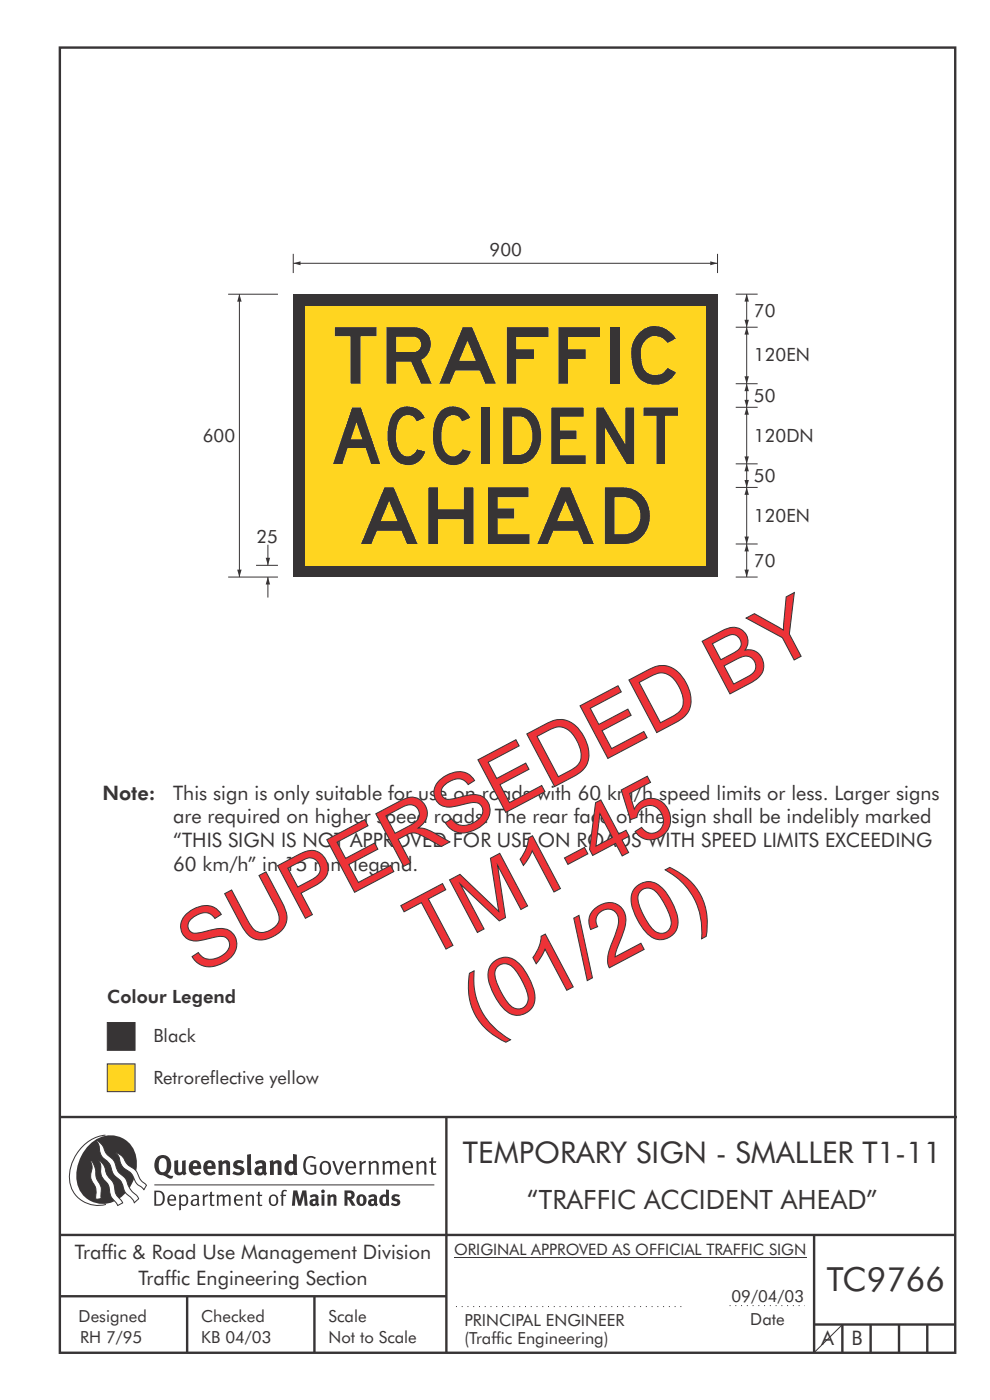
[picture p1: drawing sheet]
<svg xmlns="http://www.w3.org/2000/svg" width="210mm" height="297mm" viewBox="0 0 210 297" stroke-linecap="round" stroke-linejoin="round" font-family="sans-serif">
<g fill="none" stroke="#373435" stroke-width=".51">
<path d="M12.7 10.1h189.9v276.9h-189.9zM12.7 237h190.3M94.7 236.9v50.1M12.7 262h190M12.7 275h82M39.7 275v12M66.7 275v12M172.7 262v25M172.7 281h30M178.7 281v6M184.7 281v6M190.7 281v6"/>
<path d="M196.7 281v6"/>
</g>
<path d="M154.8 277h15.9" fill="none" stroke="#373435" stroke-width=".21" stroke-dasharray=".2 1" stroke-linecap="butt"/>
<path d="M22.8 225.7h5.8v5.9h-5.8z" fill-rule="evenodd" fill="#ffd520" stroke="#373435" stroke-width=".21"/>
<path d="M22.8 216.9h5.8v5.9h-5.8z" fill-rule="evenodd" fill="#373435" stroke="#373435" stroke-width=".21"/>
<path d="M96.7 277.2h48.5" fill="none" stroke="#373435" stroke-width=".21" stroke-dasharray=".2 1" stroke-linecap="butt"/>
<path d="M96.3 266.7h74.7" fill="none" stroke="#373435" stroke-width=".21"/>
<g fill="#373435">
<path d="M64.9 245.6a1.61 1.61 0 0 1 2.1 0l-.2 .3a1.17 1.17 0 0 0-1.4-.2 1.17 1.17 0 0 0-.6 1.3 1.42 1.42 0 0 0 1.2 1.8l.7-.1v-1.2h-.8l-.1-.4h1.3v1.8a1.82 1.82 0 0 1-2.2 0 1.82 1.82 0 0 1-.6-2.1l.2-.7z" fill-rule="evenodd"/>
<path d="M68.2 246.5a1.77 1.77 0 0 0 .4 2.7 1.39 1.39 0 0 0 1.4-.5 1.39 1.39 0 0 0 .2-1.5 1.19 1.19 0 0 0-2-.7zM68.5 246.8a.83 .83 0 0 1 1 .1 .83 .83 0 0 1 .2 .9 .75 .75 0 0 1-.6 1.1 .75 .75 0 0 1-.8-.9v-.9z" fill-rule="evenodd"/>
<path d="M70.5 246.3h.4l.8 2.4 .8-2.4h.5l-1.1 2.9h-.4z" fill-rule="evenodd"/>
<path d="M73.6 246.7a1.74 1.74 0 0 0 .5 2.5l.9-.1 .5-.2-.2-.3a.89 .89 0 0 1-1.1 .2 .89 .89 0 0 1-.4-1h1.7a1.15 1.15 0 0 0-.4-1.4 1.15 1.15 0 0 0-1.5 .3zM74 246.8a.67 .67 0 0 1 .8-.1 .67 .67 0 0 1 .3 .8h-1.3z" fill-rule="evenodd"/>
<path d="M76.2 246.4l.4-.1 .1 .4 .5-.4h.5l-.2 .5a.61 .61 0 0 0-.8 .6v1.8h-.4z" fill-rule="evenodd"/>
<path d="M78.1 246.4l.5-.1 .1 .4a.89 .89 0 0 1 .9-.4 .89 .89 0 0 1 .7 .7v2.2h-.4v-2.2l-.1-.2-.3-.1-.8 .3v2.2h-.4z" fill-rule="evenodd"/>
<path d="M81.1 246.4l.4-.1 .1 .4a.83 .83 0 0 1 .8-.4 .83 .83 0 0 1 .7 .4 .86 .86 0 0 1 .9-.4 .86 .86 0 0 1 .7 .7v2.2h-.4l-.1-2.4a.5 .5 0 0 0-.8 .1l-.2 .2v2.1h-.5v-2.3l-.4-.2-.7 .3v2.2h-.4z" fill-rule="evenodd"/>
<path d="M85.7 246.7a1.74 1.74 0 0 0 .5 2.5l.9-.1 .5-.2-.2-.3a.89 .89 0 0 1-1.1 .2 .89 .89 0 0 1-.4-1h1.7a1.15 1.15 0 0 0-.5-1.4 1.15 1.15 0 0 0-1.4 .3zM86 246.8a.67 .67 0 0 1 .9-.1 .67 .67 0 0 1 .3 .8h-1.3z" fill-rule="evenodd"/>
<path d="M88.3 246.4l.4-.1 .1 .4a.89 .89 0 0 1 .9-.4 .89 .89 0 0 1 .7 .7v2.2h-.4v-2.2l-.1-.2-.3-.1-.8 .3v2.2h-.4z" fill-rule="evenodd"/>
<path d="M91.5 245.6l.4-.1v.8h.7l-.2 .4h-.5v2.1l.1 .1h.5l.1 .3a.71 .71 0 0 1-1.2-.6v-1.9h-.3v-.4h.3z" fill-rule="evenodd"/>
<path d="M37 246.3l.8-.2v2a.46 .46 0 0 0 .2 .6 .46 .46 0 0 0 .6-.2v-2.2l.8-.2v2.4l.2 .5-.6 .3-.2-.3a1.03 1.03 0 0 1-1.2 .3 1.03 1.03 0 0 1-.6-1.1z" fill-rule="evenodd"/>
<path d="M40.4 246.5a1.64 1.64 0 0 0 0 2.3 1.64 1.64 0 0 0 2.3 .1l-.4-.4a.78 .78 0 0 1-.9 .2 .78 .78 0 0 1-.5-.7h1.8a1.37 1.37 0 0 0-.6-1.7 1.37 1.37 0 0 0-1.7 .2zM41 246.9a.48 .48 0 0 1 .7-.1 .48 .48 0 0 1 .2 .6h-1z" fill-rule="evenodd"/>
<path d="M43.5 246.5a1.65 1.65 0 0 0-.2 2 1.65 1.65 0 0 0 1.9 .7l.5-.3-.3-.4a.78 .78 0 0 1-.9 .3 .78 .78 0 0 1-.5-.8h1.8a1.37 1.37 0 0 0-.6-1.7 1.37 1.37 0 0 0-1.7 .2zM44.1 246.9a.48 .48 0 0 1 .6-.1 .48 .48 0 0 1 .2 .6h-.9z" fill-rule="evenodd"/>
<path d="M46.3 246.3l.7-.2 .1 .4a.95 .95 0 0 1 1-.3 .95 .95 0 0 1 .7 .8v2.3h-.8v-2.3l-.3-.2-.5 .3v2.2h-.8z" fill-rule="evenodd"/>
<path d="M49.7 246.5a1.73 1.73 0 0 1 2-.1l-.2 .5-.6-.2a.42 .42 0 0 0-.6 .3l.2 .2a1.23 1.23 0 0 1 1.4 1.1 1.47 1.47 0 0 1-2.3 .9l-.3-.2 .3-.6 .7 .3a.47 .47 0 0 0 .7-.3 .87 .87 0 0 0-1-.5l-.4-.2-.1-.4z" fill-rule="evenodd"/>
<path d="M54.1 246.5l.3 .6 .3-.2a.62 .62 0 0 1 .9 .1v.4a1.21 1.21 0 0 0-1.3 .3 1.21 1.21 0 0 0-.2 1.3 1.19 1.19 0 0 0 1.7 0l.5 .4 .4-.5-.3-.3v-1.4a.96 .96 0 0 0-1.3-1.1zM55 248l.6-.1v.7a.43 .43 0 0 1-.6 .1 .43 .43 0 0 1 0-.7z" fill-rule="evenodd"/>
<path d="M57.2 246.3l.7-.2 .1 .4a.95 .95 0 0 1 1-.3 .95 .95 0 0 1 .7 .8v2.3h-.8v-2.3l-.3-.2-.5 .3v2.2h-.8z" fill-rule="evenodd"/>
<path d="M62.2 244.8v1.5a1.29 1.29 0 0 0-1.4 .2 1.29 1.29 0 0 0-.5 1.3 1.24 1.24 0 0 0 .5 1.3 1.24 1.24 0 0 0 1.5 0l.1 .2h.7l-.1-4.4zM61.5 246.9l.4-.1 .3 .2v1.5l-.3 .1a.48 .48 0 0 1-.6-.4 1.52 1.52 0 0 1 .2-1.3z" fill-rule="evenodd"/>
<path d="M52.4 245l.8-.2 .2 4.5h-.8l-.1-.2z" fill-rule="evenodd"/>
</g>
<path d="M22.4 240.8a9 9 0 0 0-7.4 10.9 6.2 6.2 0 0 0 7.5 3.8M32.7 251.4h59.4" fill="none" stroke="#373435" stroke-width=".21"/>
<path d="M19.1 242.7a5.7 5.7 0 0 1 6.5-1.4 5.7 5.7 0 0 1 3.4 5.7 8.6 8.6 0 0 1-6.2 8.3 5.7 5.7 0 0 1-6.5-7 9.9 9.9 0 0 1 2.8-5.6z" fill-rule="evenodd" fill="#373435"/>
<path d="M24.4 244.5a3.1 3.1 0 0 1 2.3 2.2l.8 .7a3.2 3.2 0 0 1 2 2.4l.4 .6 1.2 1.1-.6 .9-.2-.3a3.5 3.5 0 0 1-1.9-2.1 3.8 3.8 0 0 0-2.1-2.2 3.5 3.5 0 0 1-1-2.2zM20.4 241.9a3.4 3.4 0 0 1 1.9 2.4l.7 .9a3.3 3.3 0 0 1 1.7 2.6 4.4 4.4 0 0 0 1.7 2l.3 .3a6.1 6.1 0 0 0 2.5 3.7l.2 .5-.9 .9a6.1 6.1 0 0 0-1.9-2.3l-.4-.7a3.6 3.6 0 0 0-1.9-2.8l-.6-1a3.6 3.6 0 0 0-1.9-2.8 3.7 3.7 0 0 1-.8-2.4zM21 246.1a3.4 3.4 0 0 1 1.5 2.7l.6 1a3.8 3.8 0 0 1 1.4 3.1l.3 .7 1.2 1.6-1 .5-.5-.7a3.2 3.2 0 0 1-1.3-2.8 4.3 4.3 0 0 0-1.4-2.2 4.7 4.7 0 0 1-.5-3zM19.2 246.1a5.1 5.1 0 0 1 1.2 3.7l.3 .7a3.1 3.1 0 0 1 .7 2.9l.1 .9-1.1 .2-.1-.8a3.5 3.5 0 0 0-.9-3.3 3.6 3.6 0 0 1 .1-2.5z" fill-rule="evenodd" fill="#fefefe" stroke="#373435" stroke-width=".21"/>
<g fill="#373435">
<path d="M33.4 245.5a2.51 2.51 0 0 0 .4 3.7l.8 .1a2.78 2.78 0 0 0 2 .7l.2-.6h-.6l-.7-.3a2.56 2.56 0 0 0 0-3.8 1.83 1.83 0 0 0-2.1 .2zM34 245.8a.87 .87 0 0 1 1 .1 .87 .87 0 0 1 .4 .9v.4a1.17 1.17 0 0 1-.9 1.5l-.3-.1a2.38 2.38 0 0 1-.2-2.8z" fill-rule="evenodd"/>
<path d="M33.1 252.9v2.6a1.12 1.12 0 0 0 1.2-.3 1.12 1.12 0 0 0 .2-1.2l-.1-.5-.3-.5zM32.7 252.6h1.1a1.67 1.67 0 0 1 1.2 1.6 1.67 1.67 0 0 1-1.3 1.6h-1zM36.1 253.9l-.2 .5h1.1a.55 .55 0 0 0-.3-.6 .55 .55 0 0 0-.6 .1zM35.8 253.7a.95 .95 0 0 1 1.2-.1 .95 .95 0 0 1 .4 1.1h-1.5a.72 .72 0 0 0 .4 .8 .72 .72 0 0 0 .9-.2l.1 .3a1.15 1.15 0 0 1-1.5 0 1.15 1.15 0 0 1-.2-1.5zM38.4 254.1v1.1a.7 .7 0 0 0 .9 .2 .7 .7 0 0 0 .2-.9 .61 .61 0 0 0-.4-.7 .61 .61 0 0 0-.7 .3zM38 253.5l.3-.1 .1 .4a.95 .95 0 0 1 1.2-.2 .95 .95 0 0 1 .3 1.2 .92 .92 0 0 1-.5 .9 .92 .92 0 0 1-1-.1v1.1l-.4 .1zM40.9 254.8a.5 .5 0 0 0 .2 .8 .5 .5 0 0 0 .7-.4v-.6zM40.5 253.7a1 1 0 0 1 1.7 .3v1.4l.2 .2-.2 .3-.3-.4a.78 .78 0 0 1-1.4 0 .78 .78 0 0 1 .8-1.1h.5a.58 .58 0 0 0-.3-.7 .58 .58 0 0 0-.7 .2zM43 253.5l.3-.1 .1 .4 .3-.3 .5-.1-.2 .4a.52 .52 0 0 0-.6 .5v1.5h-.4zM44.6 252.9l.4-.1-.1 .7h.6l-.1 .2h-.5v1.5a.35 .35 0 0 0 .6 .3v.3a.57 .57 0 0 1-.6 .1 .57 .57 0 0 1-.3-.6v-1.6h-.3v-.2h.3zM45.9 253.5l.4-.1 .1 .4 .2-.2a.64 .64 0 0 1 1 .2 .7 .7 0 0 1 .8-.4 .7 .7 0 0 1 .5 .6v1.8h-.4v-1.7l-.2-.4-.7 .4v1.7h-.3v-1.7a.38 .38 0 0 0-.3-.4 .38 .38 0 0 0-.5 .2l-.1 .2v1.7h-.4zM50.2 253.9l-.2 .5h1.1a.55 .55 0 0 0-.2-.6 .55 .55 0 0 0-.7 .1zM49.9 253.7a.95 .95 0 0 1 1.2-.1 .95 .95 0 0 1 .4 1.1h-1.5a.72 .72 0 0 0 .4 .8 .72 .72 0 0 0 .9-.2l.1 .3a1.15 1.15 0 0 1-1.5 0 1.15 1.15 0 0 1-.2-1.5zM52.1 253.5l.3-.1 .1 .4a.72 .72 0 0 1 .8-.4 .72 .72 0 0 1 .6 .6v1.8h-.4v-1.6a.45 .45 0 0 0-.3-.5 .45 .45 0 0 0-.5 .2l-.2 .2v1.7h-.3zM54.7 252.9l.4-.1v.7h.6l-.1 .2h-.5v1.5a.35 .35 0 0 0 .5 .3v.3a.57 .57 0 0 1-.6 .1 .57 .57 0 0 1-.3-.6v-1.6h-.3v-.2h.3zM57.6 253.8l-.2 .8a.65 .65 0 0 0 .3 .8 .65 .65 0 0 0 .8-.2l.1-.1a.93 .93 0 0 0-.7-1.4zM57.3 253.7a1.12 1.12 0 0 1 1.4 0 1.12 1.12 0 0 1 .2 1.5 1.01 1.01 0 0 1-1.2 .6 1.01 1.01 0 0 1-.7-1.2zM59.9 252.6l.5-.2 .5 .1-.2 .3-.3-.1-.3 .2v.6h.6l-.1 .2h-.5v2.1h-.4v-2.1h-.2v-.2h.2zM62.2 252.5l-.3 3.3h.7l.1-2.3 .6 2.3h.5l.7-2.3 .1 2.3h.7l-.3-3.3h-.9l-.5 2.2-.5-2.2zM65.7 253.7l.3 .4a.51 .51 0 0 1 .5-.3 .51 .51 0 0 1 .4 .4v.1a.88 .88 0 0 0-1.1 .3 .88 .88 0 0 0 .2 1.2 .9 .9 0 0 0 1.1-.2l.3 .3 .4-.4-.3-.3v-1a.87 .87 0 0 0-.4-.9 .87 .87 0 0 0-1 .2zM66.4 254.8l.5-.1v.6l-.1 .1h-.3l-.2-.2zM68.2 253.4v2.4h.6v-2.5zM68.1 252.7a.4 .4 0 0 0 .8 0 .4 .4 0 0 0-.8 0zM69.4 253.5l.1 2.3h.6v-1.7a.33 .33 0 0 1 .4-.2 .33 .33 0 0 1 .2 .3v1.6h.7v-1.8a.75 .75 0 0 0-.6-.6 .75 .75 0 0 0-.8 .2v-.3zM73.1 252.5v3.3h.6v-1.4l.3 .3 .7 1.1h.7l-.9-1.4a.94 .94 0 0 0 .7-1 .94 .94 0 0 0-.9-.9zM73.7 253.1a.51 .51 0 0 1 .7 .1 .51 .51 0 0 1-.1 .7h-.6zM75.9 253.7a1.19 1.19 0 0 0-.1 1.7 1.19 1.19 0 0 0 1.7 0 1.19 1.19 0 0 0 0-1.6 1.19 1.19 0 0 0-1.6-.1zM76.5 253.9l.2-.1a.99 .99 0 0 1 0 1.6 1.06 1.06 0 0 1-.2-1.5zM78.1 253.7l.3 .4a.51 .51 0 0 1 .5-.3 .51 .51 0 0 1 .4 .4v.1a.88 .88 0 0 0-1.1 .3 .88 .88 0 0 0 .2 1.2 .9 .9 0 0 0 1.1-.2l.3 .3 .4-.4-.2-.3v-1a.87 .87 0 0 0-.5-.9 .87 .87 0 0 0-1 .2zM78.9 254.8l.4-.1v.6l-.1 .1h-.3l-.2-.2zM81.9 252.3v1.2a1.2 1.2 0 0 0-1.4 .6 1.2 1.2 0 0 0 .2 1.4l.5 .3 .8-.1v.1h.6l-.1-3.4zM81.4 253.9l.5 .1-.1 1.2a.46 .46 0 0 1-.5 0 .46 .46 0 0 1-.2-.6zM83.3 253.5a.79 .79 0 0 0-.2 1 .79 .79 0 0 0 1 .4 .33 .33 0 0 1 0 .5 .33 .33 0 0 1-.5-.1l-.5-.2-.2 .5a1.15 1.15 0 0 0 1.2 .3 1.15 1.15 0 0 0 .8-1 1.49 1.49 0 0 0-1.2-.8 .4 .4 0 0 1 .3-.3 .4 .4 0 0 1 .4 .1l.2 .1 .2-.4a1.47 1.47 0 0 0-1.5-.1z" fill-rule="evenodd"/>
</g>
<path d="M62.2 55.9h90M178.6 281.1l-5.8 5.8" fill="none" stroke="#373435" stroke-width=".21"/>
<g fill="#373435">
<path d="M150.7 55.4l1.5 .5-1.5 .4z"/>
<path d="M62.2 55.9l1.5-.5v.9z"/>
</g>
<path d="M62.2 53.9v4M152.2 53.9v4" fill="none" stroke="#373435" stroke-width=".21"/>
<path d="M62.2 62.4h90v60h-90z" fill-rule="evenodd" fill="#373435"/>
<path d="M64.7 64.9h85v55h-85z" fill-rule="evenodd" fill="#ffd520"/>
<g fill="#373435">
<path d="M83.7 87.3a4 4 0 0 1 6.4 1.3l-1.7 .8a2.06 2.06 0 0 0-2.2-1.3 2.06 2.06 0 0 0-1.8 1.7 7.5 7.5 0 0 0 .6 6.3 2.02 2.02 0 0 0 3.4-.8l1.8 .5a3.9 3.9 0 0 1-3.8 2.9 3.9 3.9 0 0 1-3.7-3 9.4 9.4 0 0 1 1-8.4z"/>
<path d="M93.4 87.3a4 4 0 0 1 6.4 1.3l-1.8 .8a2.06 2.06 0 0 0-2.1-1.3 2.06 2.06 0 0 0-1.8 1.7 7.5 7.5 0 0 0 .6 6.3 2.02 2.02 0 0 0 3.4-.8l1.8 .5a3.9 3.9 0 0 1-3.8 2.9 3.9 3.9 0 0 1-3.8-3 9.4 9.4 0 0 1 1.1-8.4z"/>
<path d="M102.1 86.5h1.9v12h-1.9z"/>
<path d="M116.9 86.5h6.9v1.9h-5v2.9h3.5v1.9h-3.5v3.4h5.5v1.9h-7.4z"/>
<path d="M126.5 86.5h1.6l4.5 7.8v-7.8h1.9v12h-1.6l-4.6-7.8v7.8h-1.8z"/>
<path d="M136.5 86.5h7.3v1.7h-2.7v10.3h-1.8v-10.3h-2.8z"/>
<path d="M90.9 103.4h2v4.7h5.5v-4.7h2v12h-2v-5.3h-5.5v5.3h-2z"/>
<path d="M103.5 103.4h8.6v2.1h-6.5v2.4h3.5v2.1h-3.5v3.3h6.7v2.1h-8.8z"/>
<path d="M71 69.4h8.8v1.9h-3.3v10.1h-2.1v-10.1h-3.4z"/>
<path d="M107.5 69.4h8.8v2.1h-6.8v2.6h3.8v2h-3.8v5.3h-2z"/>
<path d="M118.5 69.4h8.8v2.1h-6.8v2.6h3.7v2h-3.7v5.3h-2z"/>
<path d="M129.4 69.4h2.1v12h-2.1z"/>
<path d="M135.8 70.4a4.8 4.8 0 0 1 7.2 .9l.4 .5-1.8 1a3 3 0 0 0-3.3-1.4 3 3 0 0 0-2.3 2.7 6.8 6.8 0 0 0 1.1 4.8 2.96 2.96 0 0 0 4.5-.9l1.8 1a5 5 0 0 1-5.4 2.5 5 5 0 0 1-3.9-4.4 6.6 6.6 0 0 1 1.7-6.7z"/>
<path d="M74.7 86.5h1.9l4.1 11.9h-2l-1.1-3.3h-3.9l-1.1 3.3h-2zM75.6 89.6l-1.2 3.6h2.5z"/>
<path d="M106.7 86.5v12h3.4a5.1 5.1 0 0 0 4.7-5.2 6.2 6.2 0 0 0-3-6.5l-1.1-.3zM108.6 88.3a3.6 3.6 0 0 1 3.2 .7 5.3 5.3 0 0 1-.5 7.2 4 4 0 0 1-2.7 .3z"/>
<path d="M81.5 103.4l-4.9 12h2.2l1.2-2.8h5.2l1.1 2.8h2.3l-5.1-12zM82.5 106.3l1.8 4.2h-3.5z"/>
<path d="M118.9 103.4l-4.9 12h2.2l1.2-2.8h5.2l1.1 2.8h2.3l-5.1-12zM120 106.3l1.7 4.2h-3.5z"/>
<path d="M128.3 103.4v12h4.2a5.8 5.8 0 0 0 5.2-7.3 5.6 5.6 0 0 0-5.6-4.7zM130.4 105.5a6.1 6.1 0 0 1 3.4 .3 4.2 4.2 0 0 1-.3 7.4l-3.1 .1z"/>
<path d="M82 69.4v12h2v-4.7h3.2l2.1 4.7h2.3l-2.3-5.1a3.6 3.6 0 0 0 2-4.1 3.6 3.6 0 0 0-3.5-2.8zM84 71.5h3.8a1.61 1.61 0 0 1 1.5 1.6 1.61 1.61 0 0 1-1.5 1.6h-3.8z"/>
<path d="M98.1 69.4l-4.9 12h2.2l1.2-2.8h5.2l1.1 2.8h2.3l-5-12zM99.2 72.3l1.7 4.2h-3.5z"/>
</g>
<path d="M156.1 115.4h4.6M158.4 115.4v7" fill="none" stroke="#373435" stroke-width=".21"/>
<g fill="#373435">
<path d="M157.9 120.8h1l-.5 1.6z"/>
<path d="M158.4 115.4l.5 1.6h-1z"/>
</g>
<path d="M158.4 103.4v12" fill="none" stroke="#373435" stroke-width=".21"/>
<g fill="#373435">
<path d="M157.9 113.8h1l-.5 1.6z"/>
<path d="M158.4 103.4l.5 1.6h-1z"/>
</g>
<path d="M156.1 62.4h4.6M156.1 69.4h4.6M158.4 62.4v7" fill="none" stroke="#373435" stroke-width=".21"/>
<g fill="#373435">
<path d="M157.9 67.8h1l-.5 1.6z"/>
<path d="M158.4 62.4l.5 1.6h-1z"/>
</g>
<path d="M158.4 69.4v12M156.1 81.4h4.6" fill="none" stroke="#373435" stroke-width=".21"/>
<g fill="#373435">
<path d="M157.9 79.8h1l-.5 1.6z"/>
<path d="M158.4 69.4l.5 1.6h-1z"/>
</g>
<path d="M156.1 98.4h4.6M158.4 98.4v5" fill="none" stroke="#373435" stroke-width=".21"/>
<g fill="#373435">
<path d="M157.9 101.8h1l-.5 1.6z"/>
<path d="M158.4 98.4l.5 1.6h-1z"/>
</g>
<path d="M158.4 86.4v12M156.1 103.4h4.6" fill="none" stroke="#373435" stroke-width=".21"/>
<g fill="#373435">
<path d="M157.9 96.8h1l-.5 1.6z"/>
<path d="M158.4 86.4l.5 1.6h-1z"/>
</g>
<path d="M156.1 86.4h4.6M158.4 81.4v5" fill="none" stroke="#373435" stroke-width=".21"/>
<g fill="#373435">
<path d="M157.9 84.8h1l-.5 1.6z"/>
<path d="M158.4 81.4l.5 1.6h-1z"/>
</g>
<path d="M48.4 62.4h10.6M50.8 62.4v60M54.3 119.9h4.7M48.4 122.4h10.6" fill="none" stroke="#373435" stroke-width=".21"/>
<g fill="#373435">
<path d="M50.3 120.8h1l-.5 1.6z"/>
<path d="M50.8 62.4l.5 1.6h-1z"/>
</g>
<path d="M56.8 122.4v4.4" fill="none" stroke="#373435" stroke-width=".21"/>
<path d="M56.8 122.4l.5 1.6h-.9z" fill="#373435"/>
<path d="M56.8 115.6v4.3" fill="none" stroke="#373435" stroke-width=".21"/>
<path d="M56.4 118.3h.9l-.5 1.6z" fill="#373435"/>
<path d="M156.1 122.4h4.6" fill="none" stroke="#373435" stroke-width=".21"/>
<g font-size="17.6" fill="#ed3237">
<text x="90.6" y="203.5" transform="rotate(-28 90.6 203.5)">TM1-45</text>
<text x="41.9" y="206.9" transform="rotate(-28 41.9 206.9)">SUPERSEDED BY</text>
<text x="101.9" y="219.8" transform="rotate(-28 101.9 219.8)">(01/20)</text>
</g>
<text font-size="7.1" fill="#373435" x="175.4" y="274">TC9766</text>
<text font-size="6.3" fill="#373435" x="98.2" y="246.8">TEMPORARY SIGN - SMALLER T1-11</text>
<text font-size="5.6" fill="#373435" x="111.7" y="256.4">“TRAFFIC ACCIDENT AHEAD”</text>
<g font-size="4.2" fill="#373435">
<text x="21.7" y="169.6">Note:</text>
<text x="36.7" y="169.6">This sign is only suitable for use on roads with 60 km/h speed limits or less. Larger signs</text>
<text x="36.7" y="174.7">are required on higher speed roads. The rear face of the sign shall be indelibly marked</text>
<text x="36.7" y="179.8">“THIS SIGN IS NOT APPROVED FOR USE ON ROADS WITH SPEED LIMITS EXCEEDING</text>
<text x="36.7" y="184.8">60 km/h” in 15 mm legend.</text>
<text x="15.9" y="267">Traffic &amp; Road Use Management Division</text>
<text x="29.4" y="272.6">Traffic Engineering Section</text>
<text x="174.3" y="285.4">A</text>
<text x="180.6" y="285.4">B</text>
</g>
<g font-size="3.9" fill="#373435">
<text x="103.9" y="54.3">900</text>
<text x="159.9" y="67.2">70</text>
<text x="159.9" y="76.7">120EN</text>
<text x="159.9" y="85.3">50</text>
<text x="43" y="93.8">600</text>
<text x="159.9" y="93.7">120DN</text>
<text x="159.9" y="102.3">50</text>
<text x="159.9" y="110.7">120EN</text>
<text x="54.4" y="115.2">25</text>
<text x="159.9" y="120.2">70</text>
<text x="22.8" y="212.8">Colour Legend</text>
<text x="32.5" y="221.1">Black</text>
<text x="32.5" y="229.9">Retroreflective yellow</text>
</g>
<g font-size="3.5" fill="#373435">
<text x="16.7" y="280.4">Designed</text>
<text x="42.7" y="280.4">Checked</text>
<text x="69.7" y="280.4">Scale</text>
<text x="98.5" y="281.3">PRINCIPAL ENGINEER</text>
<text x="155.2" y="276.2">09/04/03</text>
<text x="159.2" y="281">Date</text>
<text x="17" y="284.8">RH 7/95</text>
<text x="42.7" y="284.8">KB 04/03</text>
<text x="69.7" y="285">Not to Scale</text>
<text x="98.5" y="285.1">(Traffic Engineering)</text>
</g>
<text font-size="3.4" fill="#373435" x="96.3" y="266.3">ORIGINAL APPROVED AS OFFICIAL TRAFFIC SIGN</text>
</svg>
